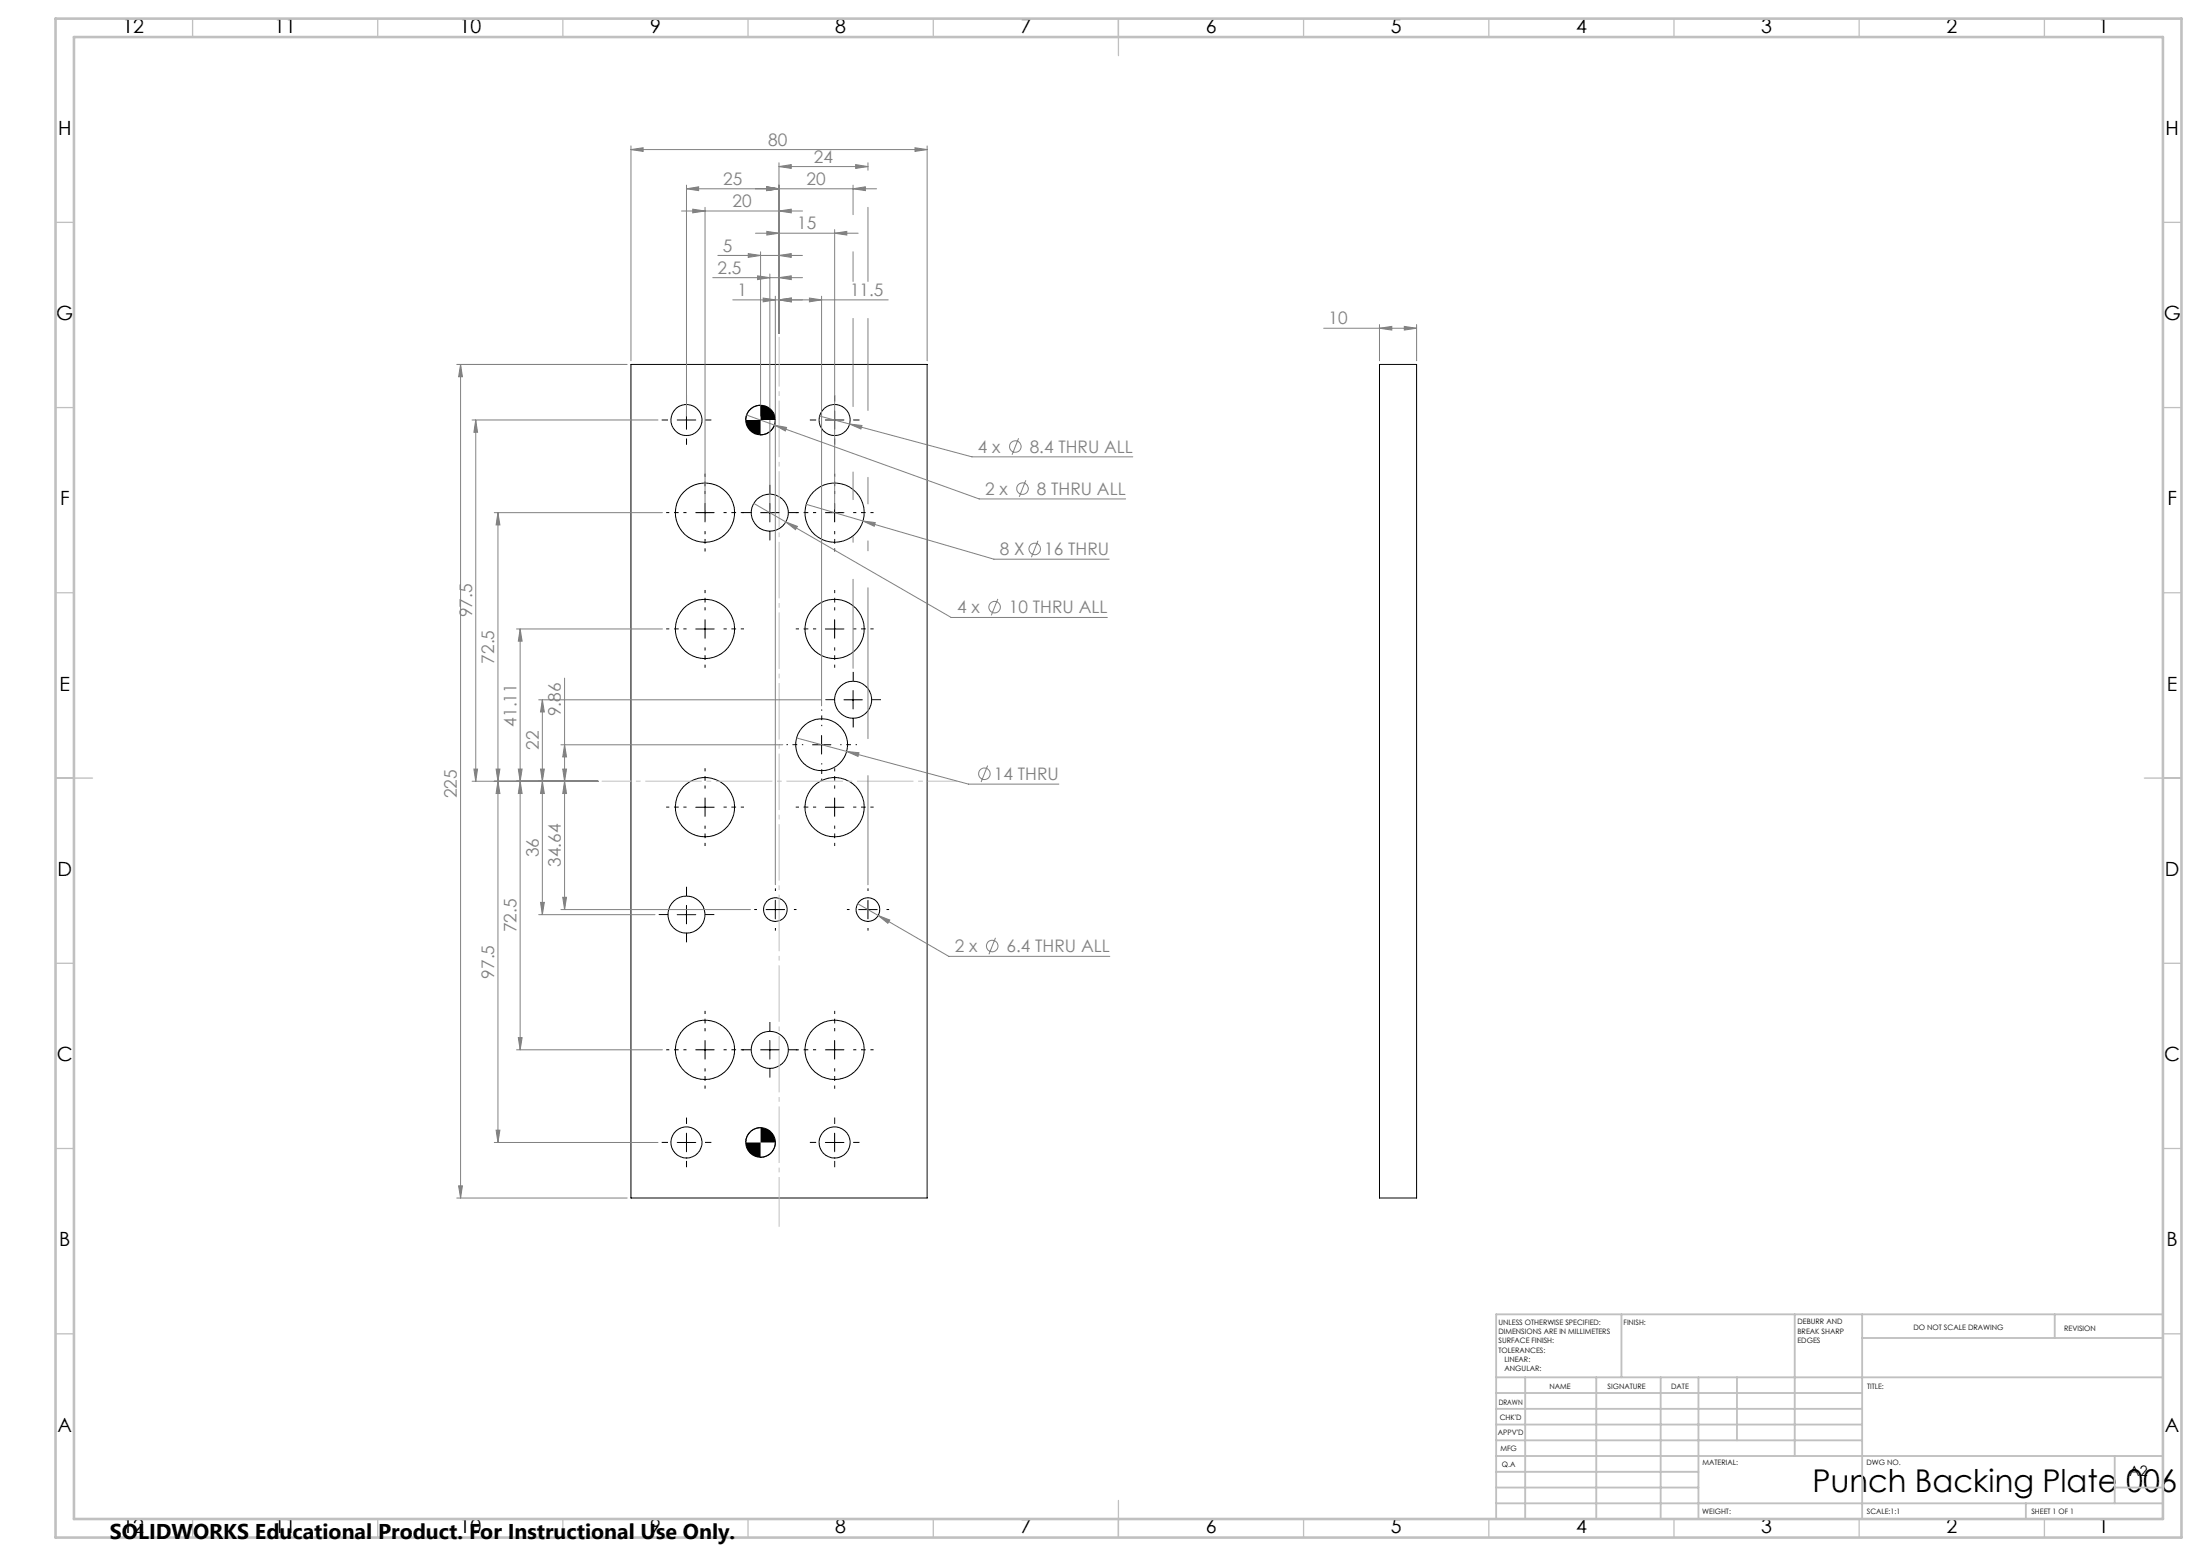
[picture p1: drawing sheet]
<svg xmlns="http://www.w3.org/2000/svg" width="594mm" height="420mm" viewBox="0 0 594 420" stroke-linecap="round" stroke-linejoin="round" font-family="sans-serif">
<g fill="none" stroke="#000" stroke-width=".27">
<path d="M170.4 98.4h79.9v225h-79.9zM372.5 98.4h10v225h-10zM182.8 113.4h5.1M185.3 110.9v5M205.4 109.4a4 4 0 0 0-4.1 4M209.3 113.4a4 4 0 0 1-3.9 4M222.8 113.4h5.1M225.4 110.9v5M187.9 138.4h4.9M190.4 135.9v5M205.4 138.4h4.9M207.9 135.9v5"/>
<path d="M222.8 138.4h5.1M225.4 135.9v5M187.9 169.8h4.9M190.4 167.3v5M222.8 169.8h5.1M225.4 167.3v5M221.8 198.5v5M227.9 188.9h4.9M230.3 186.4v5M187.9 217.9h4.9M190.4 215.4v5M219.4 201h4.9"/>
<path d="M222.8 217.9h5.1M225.4 215.4v5M182.8 246.9h5.1M185.3 244.4v5M206.8 245.5h5M209.3 243v5M231.8 245.5h5.1M234.4 243v5M187.9 283.4h4.9M190.4 280.9v5M205.4 283.4h4.9M207.9 280.9v5"/>
<path d="M222.8 283.4h5.1M225.4 280.9v5M182.8 308.4h5.1M185.3 305.9v5M205.4 304.4a4 4 0 0 0-4.1 4M209.3 308.4a4 4 0 0 1-3.9 4M222.8 308.4h5.1M225.4 305.9v5"/>
<circle cx="185.4" cy="113.4" r="4.2"/>
<circle cx="205.4" cy="113.4" r="4"/>
<circle cx="225.4" cy="113.4" r="4.2"/>
<circle cx="190.3" cy="138.4" r="8"/>
<circle cx="207.8" cy="138.4" r="5"/>
<circle cx="225.3" cy="138.4" r="8"/>
<circle cx="190.3" cy="169.8" r="8"/>
<circle cx="225.3" cy="169.8" r="8"/>
<circle cx="230.3" cy="188.9" r="5"/>
<circle cx="190.3" cy="217.9" r="8"/>
<circle cx="221.9" cy="201" r="7"/>
<circle cx="225.3" cy="217.9" r="8"/>
<circle cx="185.4" cy="246.9" r="5"/>
<circle cx="209.4" cy="245.5" r="3.2"/>
<circle cx="234.3" cy="245.5" r="3.2"/>
<circle cx="190.3" cy="283.4" r="8"/>
<circle cx="207.8" cy="283.4" r="5"/>
<circle cx="225.3" cy="283.4" r="8"/>
<circle cx="185.3" cy="308.4" r="4.2"/>
<circle cx="205.4" cy="308.4" r="4"/>
<circle cx="225.4" cy="308.4" r="4.2"/>
</g>
<g fill="none" stroke="#808080" stroke-width=".27">
<path d="M170.4 39.4v58M247.1 39.9l3.2 .5-3.2 .5zM250.3 39.4v58M170.4 40.4l3.2-.5v1zM170.4 40.4h79.9M184 57h32.7M185.3 51l3.3-.6v1.1zM185.3 50v62.4M185.3 51h51.4M187 56.5l3.4 .5-3.4 .4zM190.4 56v81.4M207 50.4l3.3 .6-3.3 .5z"/>
<path d="M210.3 57l3.3-.5v.9zM210.3 45l3.3-.6v1.1zM210.3 43.9v46M210.3 45h24.1M230.3 51l3.3-.6v1.1zM230.3 50v7.9M231 44.4l3.4 .6-3.4 .5zM234.4 43.9v2M234.4 56v20M192.4 74.9h24.3M193.8 69h22.9M202 68.5l3.4 .5-3.4 .5z"/>
<path d="M204 63h27.7M204.5 74.5l3.4 .4-3.4 .6zM205.4 68v44.4M207 62.5l3.3 .5-3.3 .4zM207.9 74v63.4M209.3 80v158.8M210.3 69l3.3-.5v1zM210.3 74.9l3.3-.4v1zM221.8 80v110.5M225.4 63l3.2-.5v.9zM225.4 62v75.4M230.3 68v8"/>
<path d="M123.3 98.4h46M124.4 98.4l.4 3.3h-1zM124.4 98.4v225M197.8 80.9h42M206.1 80.5l3.2 .4-3.2 .6zM210.3 80.9l3.3-.4v1zM218.5 80.5l3.3 .4-3.3 .6zM230.3 86v23.7M234.4 86v24.8M357.4 88.6h25.1M372.5 88.6l3.3-.5v1zM372.5 87.6v9.8"/>
<path d="M379.2 88.1l3.3 .5-3.3 .5zM382.5 87.6v9.8M127.5 113.4h50.2M128.4 113.4l.5 3.3h-.9zM128.4 113.4v97.5M201.6 112l7.5 2.7M209.1 114.7l3.3 .7-.3 .9zM209.1 114.7l55.3 20h39.5M221.3 112.3l41.1 11h43.5M229.4 114.5l3.3 .3-.3 1zM275 118.3l-1.7 4.4M133.5 138.4h45.4"/>
<path d="M134.4 138.4l.6 3.3h-1.1zM134.4 138.4v170M203.5 135.9l53.3 30.8h42.2M217.7 136.1l15.3 4.5M230.3 127.4v7.4M234.4 128.9v7.1M277 129.7l-1.8 4.4M212.2 140.9l3.1 1.2-.5 .9zM230.3 144.8v1.6M230.3 156.4v24M233 140.6l3.3 .5-.3 .9zM233 140.6l35.4 10.3h31.1"/>
<path d="M234.4 146v2.7M234.4 158.7v40.7M280.2 146l-1.7 4.4M139.5 169.8h39.4M140.4 169.8l.6 3.3h-1.1zM140.4 169.8v113.6M269.4 161.7l-1.7 4.4M145.5 188.9h76.3M146.4 188.9l.6 3.3h-1.1zM146.4 188.9v58M152.4 183v62.5M215.1 199.2l46.4 12.4h24.4"/>
<path d="M127.5 210.9h33.9M128 207.6h.9l-.5 3.3zM133.9 207.6h1.1l-.6 3.3zM134.4 210.9l.6 3.3h-1.1zM139.9 207.6h1.1l-.6 3.3zM140.4 210.9l.6 3.3h-1.1zM145.9 207.6h1.1l-.6 3.3zM146.4 210.9l.6 3.3h-1.1zM151.4 201h59.9M151.9 207.6h1.1l-.6 3.3zM152.4 201l.6 3.3h-1.1zM152.4 210.9l.6 3.3h-1.1z"/>
<path d="M228.6 202.8l3.3 .4-.2 1zM234.4 209.4v29.4M266.7 206.6l-1.8 4.5M145.5 246.9h31.3M145.9 243.6h1.1l-.6 3.3zM151.4 245.5h51.2M151.9 242.2h1.1l-.6 3.3zM231.6 243.9l5.5 3.2M237.1 247.1l3.1 1.2-.5 .9zM237.1 247.1l19.1 11h43.4M268.8 253.1l-1.8 4.5M139.5 283.4h39.4"/>
<path d="M139.9 280.1h1.1l-.6 3.3zM133.5 308.4h44.2M133.9 305.1h1.1l-.6 3.3zM123.3 323.4h46M123.8 320.1h1l-.4 3.3z"/>
<circle cx="274.1" cy="120.5" r="1.56"/>
<circle cx="276.1" cy="131.9" r="1.56"/>
<circle cx="279.4" cy="148.2" r="1.55"/>
<circle cx="268.5" cy="163.9" r="1.55"/>
<circle cx="265.8" cy="208.9" r="1.55"/>
<circle cx="267.9" cy="255.3" r="1.55"/>
</g>
<g fill="none" stroke="#000" stroke-width=".27" stroke-dasharray="15.2 1.3 1.3 1.3" stroke-dashoffset="14.4" stroke-linecap="butt">
<path d="M185.4 138.4h-5.5M190.4 133.4v-5.5M195.4 138.4h5.5M220.4 138.4h-5.5M225.4 133.4v-5.5M230.4 138.4h5.5M190.4 143.4v5.5M225.4 143.4v5.5M185.4 169.8h-5.5M190.4 164.8v-5.5M190.4 174.8v5.5M195.4 169.8h5.5"/>
<path d="M220.4 169.8h-5.5M225.4 164.8v-5.5M225.4 174.8v5.5M230.4 169.8h5.5M185.4 217.9h-5.5M190.4 212.9v-5.5M195.4 217.9h5.5M220.4 217.9h-5.5M225.4 212.9v-5.5M230.4 217.9h5.5M190.4 222.9v5.5M225.4 222.9v5.5"/>
<path d="M190.4 278.4v-5.5M225.4 278.4v-5.5M185.4 283.4h-5.5M190.4 288.4v5.5M195.4 283.4h5.5M220.4 283.4h-5.5M225.4 288.4v5.5M230.4 283.4h5.5"/>
</g>
<g fill="none" stroke="#000" stroke-width=".27" stroke-dasharray="15.2 1.3 1.3 1.3" stroke-linecap="butt">
<path d="M180.4 113.4h-1.7M185.4 108.4v-1.7M185.4 118.4v1.7M190.4 113.4h1.7M220.4 113.4h-1.7M225.4 108.4v-1.7M225.4 118.4v1.7M230.4 113.4h1.7M202.9 138.4h-2.5M207.9 133.4v-2.5M212.9 138.4h2.5M207.9 143.4v2.5"/>
<path d="M225.4 188.9h-2.5M230.4 183.9v-2.5M230.4 193.9v2.5M235.4 188.9h2.5M180.4 246.9h-2.5M185.4 241.9v-2.5M185.4 251.9v2.5M190.4 246.9h2.5M204.4 245.5h-.7M209.4 240.5v-.7M209.4 250.5v.7M214.4 245.5h.7"/>
<path d="M229.4 245.5h-.7M234.4 240.5v-.7M234.4 250.5v.7M239.4 245.5h.7M207.9 278.4v-2.5M202.9 283.4h-2.5M207.9 288.4v2.5M212.9 283.4h2.5M180.4 308.4h-1.7M185.4 303.4v-1.7M185.4 313.4v1.7M190.4 308.4h1.7"/>
<path d="M220.4 308.4h-1.7M225.4 303.4v-1.7M225.4 313.4v1.7M230.4 308.4h1.7"/>
</g>
<path d="M221.9 196v-4.5M216.9 201h-4.5M221.9 206v4.5M226.9 201h4.5" fill="none" stroke="#000" stroke-width=".27" stroke-dasharray="15.2 1.3 1.3 1.3" stroke-dashoffset="14.9" stroke-linecap="butt"/>
<path d="M162.5 210.9h95.9" fill="none" stroke="#c0c0c0" stroke-width=".27" stroke-dasharray="15.2 1.3 1.3 1.3" stroke-dashoffset="7.3" stroke-linecap="butt"/>
<path d="M210.4 331.1v-240.2" fill="none" stroke="#c0c0c0" stroke-width=".27" stroke-dasharray="15.2 1.3 1.3 1.3" stroke-dashoffset="1.8" stroke-linecap="butt"/>
<g fill="none" stroke="#c0c0c0" stroke-width=".35">
<path d="M52 5v5M102 5v5M152 5v5M202 5v5M252 5v5M302 5v10M352 5v5M402 5v5M452 5v5M502 5v5M552 5v5M15 60h5"/>
<path d="M584 60h5M15 110h5M584 110h5M15 160h5M584 160h5M15 210h10M579 210h10M15 260h5M584 260h5M15 310h5M584 310h5M15 360h5"/>
<path d="M584 360h5M52 410v5M102 410v5M152 410v5M202 410v5M252 410v5M302 405v10M352 410v5M402 410v5M452 410v5M502 410v5M552 410v5"/>
</g>
<g fill="none" stroke="#c0c0c0" stroke-width=".5">
<path d="M437.8 354.8v17M484.6 354.8v38.2M502.8 354.8v55.2M554.8 354.8v6.4M584 354.8h-180v55.2M404 371.8h180M404 376h98.8M411.8 371.8v38.2M431 371.8v38.2M448.4 371.8v38.2M458.6 371.8v38.2M469 371.8v17"/>
<path d="M502.8 361.2h81.2M404 388.8h98.8M404 384.5h98.8M404 380.3h98.8M404 397.3h54.6M404 393h180M571 393v12.8M404 405.8h180M404 401.5h54.6M547 405.8v4.2M571 401.5h13"/>
</g>
<path d="M15 5h574v410h-574zM20 10h564v400h-564z" fill="none" stroke="#c0c0c0" stroke-width=".7"/>
<path d="M201.3 308.4a4 4 0 0 0 4.1 4v-4zM205.4 304.4v4h3.9a4 4 0 0 0-3.9-4zM201.3 113.4a4 4 0 0 0 4.1 4v-4zM205.4 109.4v4h3.9a4 4 0 0 0-3.9-4z" fill="#000"/>
<g fill="#808080">
<path d="M379.2 88.1l3.3 .5-3.3 .5zM372.5 88.6l3.3-.5v1z"/>
<path d="M229.4 114.5l3 1.3 .3-1zM209.1 114.7l3 1.6 .3-.9zM233 140.6l3 1.4 .3-.9zM212.2 140.9l2.6 2.1 .5-.9zM228.6 202.8l3.1 1.4 .2-1zM237.1 247.1l2.6 2.1 .5-.9zM170.4 40.4l3.2-.5v1zM247.1 39.9l3.2 .5-3.2 .5z"/>
<path d="M124.4 98.4l.4 3.3h-1zM123.8 320.1h1l-.4 3.3z"/>
<path d="M225.4 63l3.2-.5v.9zM207 62.5l3.3 .5-3.3 .4zM210.3 80.9l3.3-.4v1zM206.1 80.5l3.2 .4-3.2 .6z"/>
<path d="M202 68.5l3.4 .5-3.4 .5zM210.3 69l3.3-.5v1zM185.3 51l3.3-.6v1.1zM207 50.4l3.3 .6-3.3 .5zM204.5 74.5l3.4 .4-3.4 .6zM210.3 74.9l3.3-.4v1zM187 56.5l3.4 .5-3.4 .4zM210.3 57l3.3-.5v.9zM207 50.4l3.3 .6-3.3 .5zM230.3 51l3.3-.6v1.1zM210.3 80.9l3.3-.4v1zM218.5 80.5l3.3 .4-3.3 .6zM210.3 45l3.3-.6v1.1zM231 44.4l3.4 .6-3.4 .5z"/>
<path d="M139.9 207.6h1.1l-.6 3.3zM140.4 169.8l.6 3.3h-1.1zM151.9 207.6h1.1l-.6 3.3zM152.4 201l.6 3.3h-1.1zM145.9 207.6h1.1l-.6 3.3zM146.4 188.9l.6 3.3h-1.1zM133.9 207.6h1.1l-.6 3.3zM134.4 138.4l.6 3.3h-1.1zM128 207.6h.9l-.5 3.3zM128.4 113.4l.5 3.3h-.9z"/>
<path d="M152.4 210.9l.6 3.3h-1.1zM151.9 242.2h1.1l-.6 3.3zM146.4 210.9l.6 3.3h-1.1zM145.9 243.6h1.1l-.6 3.3zM140.4 210.9l.6 3.3h-1.1zM139.9 280.1h1.1l-.6 3.3zM134.4 210.9l.6 3.3h-1.1zM133.9 305.1h1.1l-.6 3.3z"/>
</g>
<text font-size="8.5" x="489.4" y="402.7">Punch Backing Plate 006</text>
<text font-size="5.8" x="29.7" y="415.3">SOLIDWORKS Educational Product. For Instructional Use Only.</text>
<g font-size="5.3">
<text x="33.1" y="8.9">12</text>
<text x="74.1" y="8.9">11</text>
<text x="124.1" y="8.9">10</text>
<text x="175.5" y="8.9">9</text>
<text x="225.5" y="8.9">8</text>
<text x="275.5" y="8.9">7</text>
<text x="325.5" y="8.9">6</text>
<text x="375.5" y="8.9">5</text>
<text x="425.5" y="8.9">4</text>
<text x="475.5" y="8.9">3</text>
<text x="525.5" y="8.9">2</text>
<text x="566.5" y="8.9">1</text>
<text x="15.7" y="36.4">H</text>
<text x="584.7" y="36.4">H</text>
<text x="15.2" y="86.4">G</text>
<text x="584.2" y="86.4">G</text>
<text x="16.2" y="136.4">F</text>
<text x="585.2" y="136.4">F</text>
<text x="16.1" y="186.4">E</text>
<text x="585.1" y="186.4">E</text>
<text x="15.5" y="236.4">D</text>
<text x="584.5" y="236.4">D</text>
<text x="15.4" y="286.4">C</text>
<text x="584.4" y="286.4">C</text>
<text x="16" y="336.4">B</text>
<text x="585" y="336.4">B</text>
<text x="15.5" y="386.4">A</text>
<text x="584.5" y="386.4">A</text>
<text x="33.1" y="413.9">12</text>
<text x="74.1" y="413.9">11</text>
<text x="124.1" y="413.9">10</text>
<text x="175.5" y="413.9">9</text>
<text x="225.5" y="413.9">8</text>
<text x="275.5" y="413.9">7</text>
<text x="325.5" y="413.9">6</text>
<text x="375.5" y="413.9">5</text>
<text x="425.5" y="413.9">4</text>
<text x="475.5" y="413.9">3</text>
<text x="525.5" y="413.9">2</text>
<text x="566.5" y="413.9">1</text>
</g>
<g font-size="4.7" fill="#808080">
<text x="207.4" y="39.3">80</text>
<text x="219.8" y="43.9">24</text>
<text x="195.3" y="49.9">25</text>
<text x="217.8" y="49.9">20</text>
<text x="197.8" y="55.9">20</text>
<text x="215.3" y="61.9">15</text>
<text x="195.1" y="67.9">5</text>
<text x="193.8" y="73.9">2.5</text>
<text x="199.1" y="79.9">1</text>
<text x="229.5" y="79.9">11.5</text>
<text x="358.7" y="87.6">10</text>
<text x="264" y="122.2">4 x</text>
<text x="278" y="122.2">8.4 THRU ALL</text>
<text x="266" y="133.6">2 x</text>
<text x="280" y="133.6">8 THRU ALL</text>
<text x="270" y="149.9">8 X</text>
<text x="282" y="149.9">16 THRU</text>
<text x="127.5" y="166.6" transform="rotate(-90 127.5 166.6)">97.5</text>
<text x="258.4" y="165.6">4 x</text>
<text x="272.4" y="165.6">10 THRU ALL</text>
<text x="133.5" y="179.1" transform="rotate(-90 133.5 179.1)">72.5</text>
<text x="139.5" y="196.1" transform="rotate(-90 139.5 196.1)">41.11</text>
<text x="151.5" y="193.4" transform="rotate(-90 151.5 193.4)">9.86</text>
<text x="145.5" y="202.4" transform="rotate(-90 145.5 202.4)">22</text>
<text x="123.3" y="215.5" transform="rotate(-90 123.3 215.5)">225</text>
<text x="268.4" y="210.6">14 THRU</text>
<text x="145.5" y="231.4" transform="rotate(-90 145.5 231.4)">36</text>
<text x="151.5" y="234" transform="rotate(-90 151.5 234)">34.64</text>
<text x="139.5" y="251.6" transform="rotate(-90 139.5 251.6)">72.5</text>
<text x="257.8" y="257">2 x</text>
<text x="271.8" y="257">6.4 THRU ALL</text>
<text x="133.5" y="264.1" transform="rotate(-90 133.5 264.1)">97.5</text>
</g>
<text font-size="3.9" x="574.9" y="398.5">A2</text>
<g font-size="2">
<text x="404.6" y="357.6">UNLESS OTHERWISE SPECIFIED:</text>
<text x="438.4" y="357.6">FINISH:</text>
<text x="485.3" y="357.5">DEBURR AND</text>
<text x="485.3" y="360">BREAK SHARP</text>
<text x="516.6" y="359">DO NOT SCALE DRAWING</text>
<text x="557.3" y="359.2">REVISION</text>
<text x="404.6" y="360.1">DIMENSIONS ARE IN MILLIMETERS</text>
<text x="404.6" y="362.6">SURFACE FINISH:</text>
<text x="404.6" y="365.1">TOLERANCES:</text>
<text x="485.3" y="362.5">EDGES</text>
<text x="406.2" y="367.6">LINEAR:</text>
<text x="406.2" y="370.1">ANGULAR:</text>
<text x="418.3" y="375">NAME</text>
<text x="434" y="374.9">SIGNATURE</text>
<text x="451.2" y="374.9">DATE</text>
<text x="504.1" y="374.9">TITLE:</text>
<text x="404.6" y="379.1">DRAWN</text>
<text x="404.9" y="383.3">CHK'D</text>
<text x="404.4" y="387.4">APPV'D</text>
<text x="405.1" y="391.8">MFG</text>
<text x="405.5" y="396">Q.A</text>
<text x="459.6" y="395.5">MATERIAL:</text>
<text x="504" y="395.5">DWG NO.</text>
<text x="459.6" y="408.5">WEIGHT:</text>
<text x="504.1" y="408.6">SCALE:1:1</text>
<text x="548.5" y="408.6">SHEET 1 OF 1</text>
</g>
</svg>
